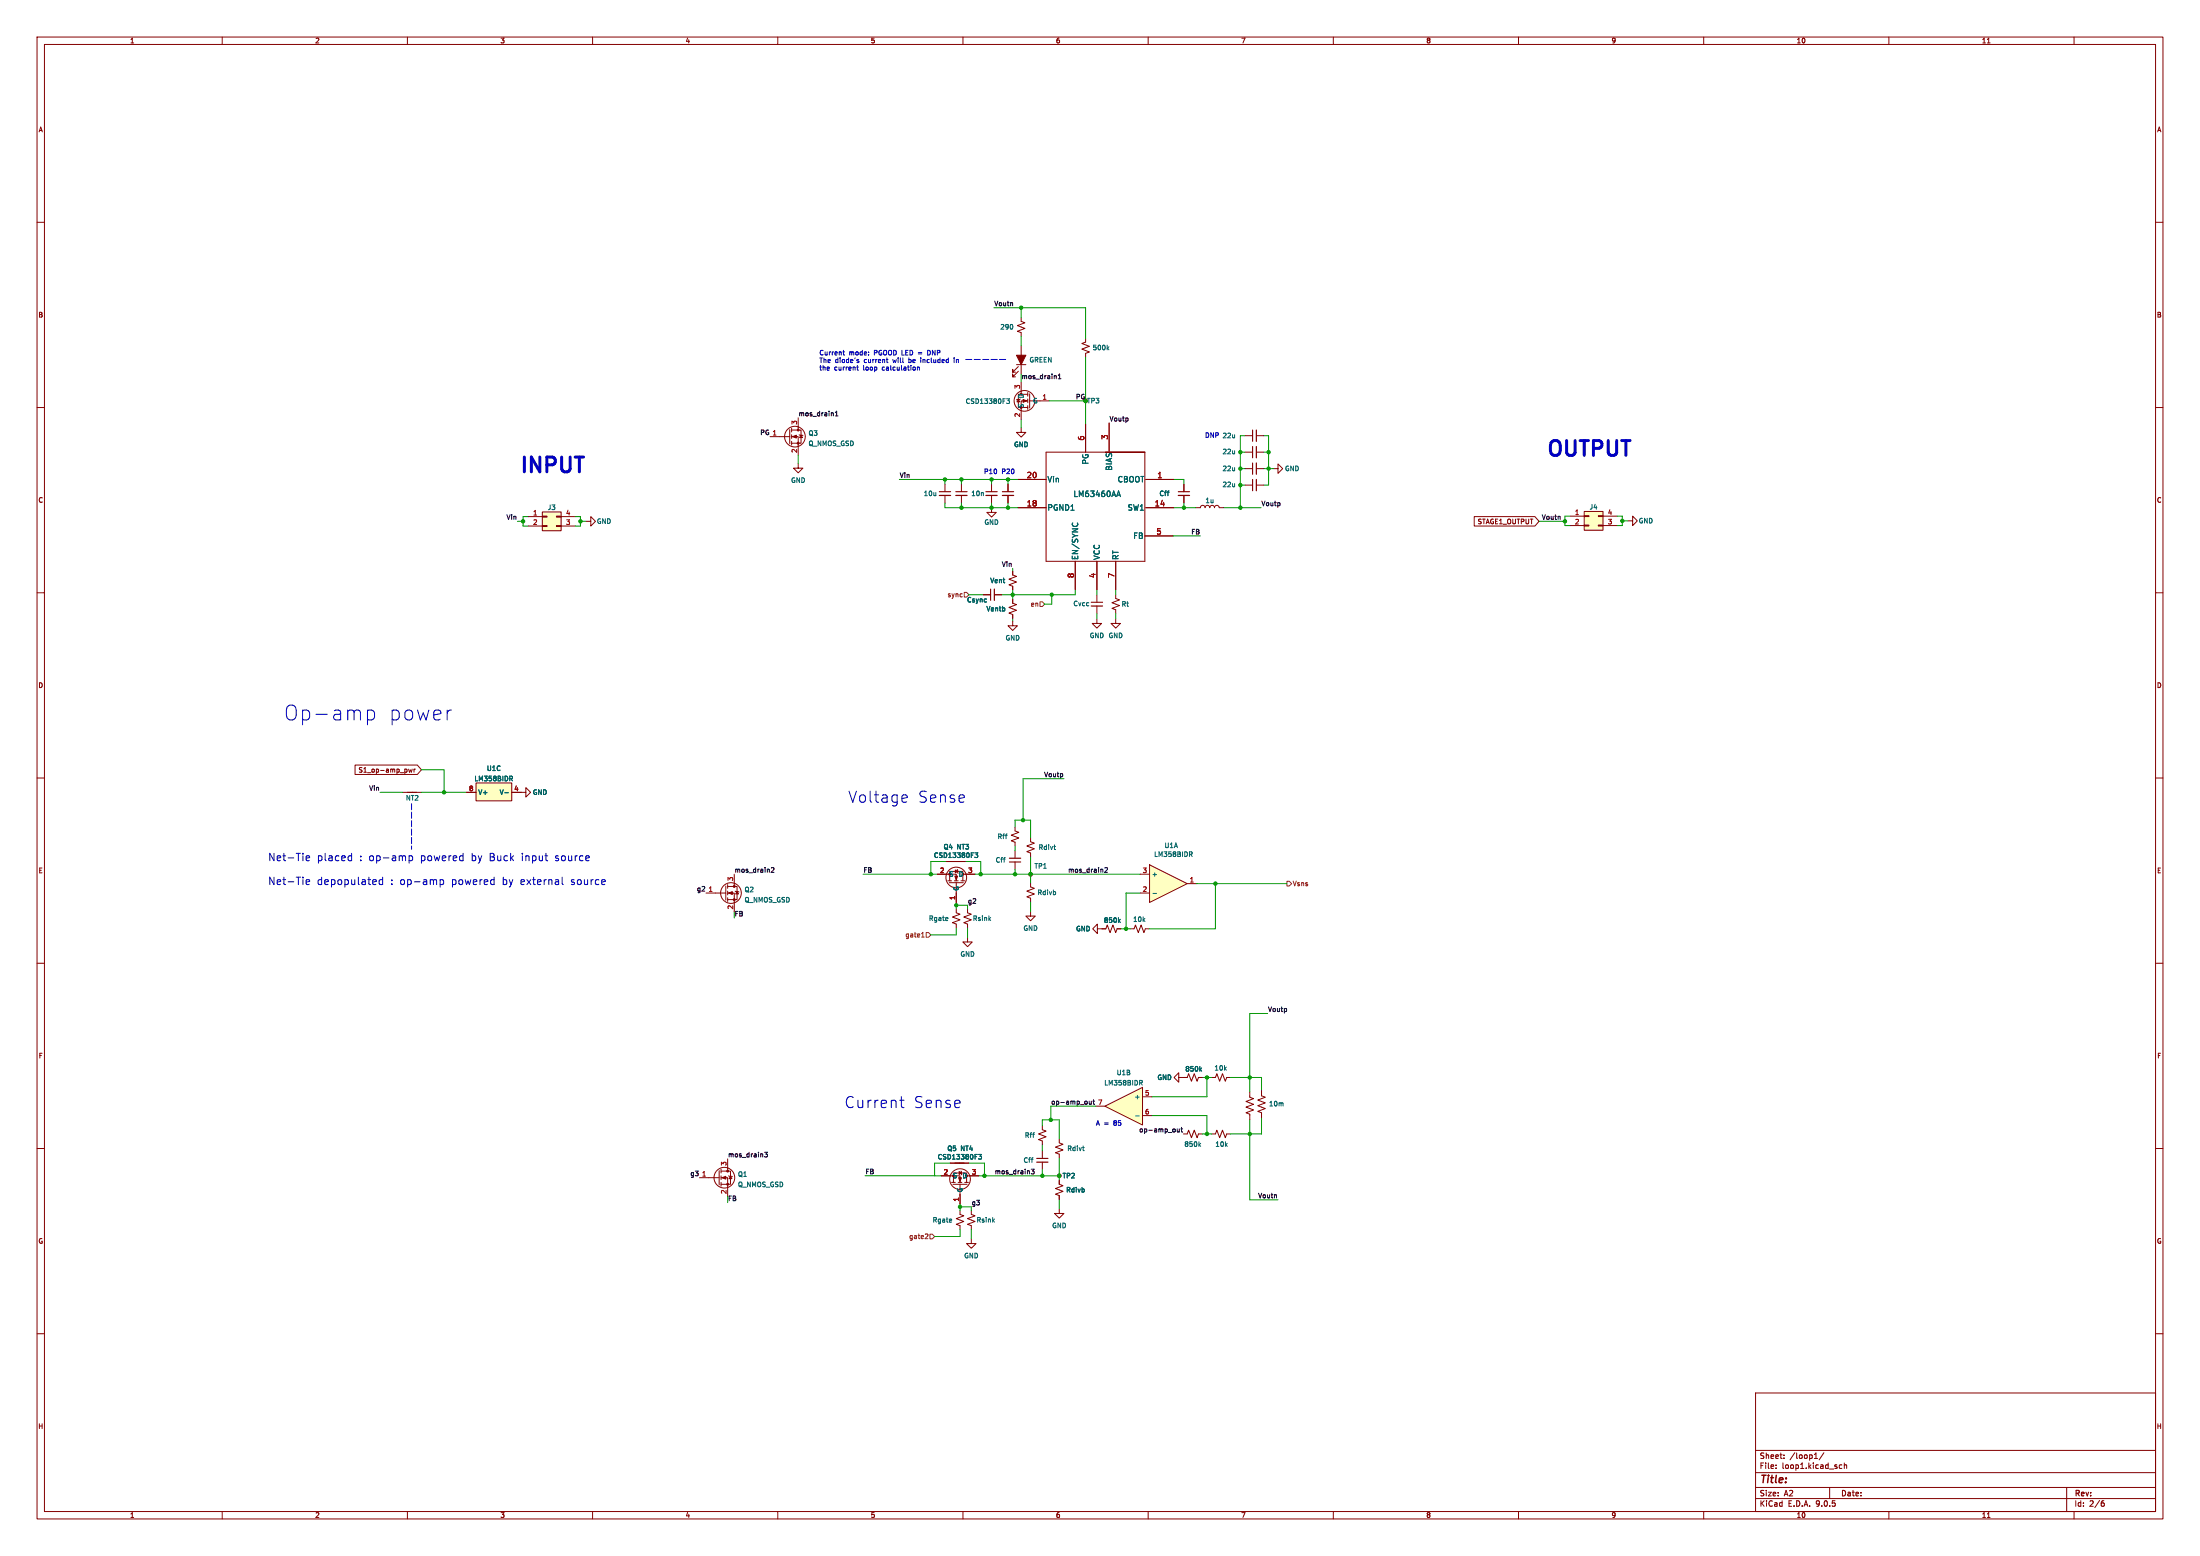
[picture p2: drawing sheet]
<svg xmlns="http://www.w3.org/2000/svg" width="594mm" height="420mm" viewBox="0 0 594 420" stroke-linecap="round" stroke-linejoin="round" font-family="sans-serif">
<g fill="none" stroke="#840000" stroke-width=".27">
<path d="M10 10h574v400h-574zM12 12h570v396h-570zM60 10v2M110 10v2M160 10v2M210 10v2M260 10v2M310 10v2M360 10v2M410 10v2M460 10v2M510 10v2"/>
<path d="M536.6 11.6h.7M560 10v2M10 60h2M582 60h2M10 110h2M582 110h2M273.4 154.2v1l1 .4-2 .7 2 .8-2 .8 1 .3v1.1M10 160h2M273.4 161.8v1l1 .4-2 .8 2 .7-2 .8 1 .4v1M582 160h2M10 210h2M582 210h2"/>
<path d="M10 260h2M582 260h2M319.5 290.8h1l.4-1 .8 2 .8-2 .7 2 .4-1h1M10 310h2M281.4 303.9v1l1 .4-2 .8 2 .7-2 .8 1 .4v1M582 310h2M10 360h2M474 376h108v32h-108zM582 360h2M474 397.5h108M474 391.5h108M479.5 396.2v.2"/>
<path d="M479.5 395.4v.2M481.7 393.5v.2M481.7 392.7v.2M489.9 393.7h.8M490.2 392.4l.1-.2v1.5M492.5 392.1l-1.3 1.9M496.6 396.1l.3 .3 .4-.1M497.3 395.4h-.4l-.3 .3M498 395.5l.5-.1 .1 1M498 394.9v1.5M60 408v2M110 408v2"/>
<path d="M160 408v2M210 408v2M260 408v2M310 408v2M360 408v2M410 408v2M460 408v2M474 404.5h108M474 401.5h108M494 401.5v3M510 408v2M536.6 409.6h.7"/>
<path d="M558 401.5v6.5M560 408v2M567.6 405.6l.6 .3-.1 .5-.5 .2M568 405.1h-.4"/>
</g>
<path d="M324.1 288.6l.3 .5M324.4 288.3l-.4 .5" fill="none" stroke="#006464" stroke-width=".27"/>
<path d="M128.5 211.3h9.7v4.9h-9.7z" fill="#ffffc2"/>
<g fill="none" stroke="#840000" stroke-width=".27">
<path d="M275 107.8l.3 .7h-.7zM275.5 107.7l-1.1 .3M275.7 103.1v3.3M277.5 106.4h-2.5v3.6h2.5M277.5 108.2h-1.8v5.1M277.5 105.9v1M277.5 107.7v1M277.5 109.5v1M278 106.3v3.8M278 108.2h5.3M439.5 140.6h1.3v1.3l1.3-1.3-1.3-1.3v1.3M126 213.9h2.5"/>
<path d="M128.5 211.3h9.7v4.9h-9.7zM138.2 213.9h2.5M337.4 294.6v1.6l1.1 .3-2.1 .8 2.1 .8-2.1 .7 2.1 .8-2.1 .8 1 .3v1.6M254.1 317.4h5.1v1.8M256.9 319.2h1M257.3 319.7h3.8M257.4 319.2v-2.6h3.6v2.6M258.7 319.2h1M259 316.2l.6 .4-.6 .4zM259.2 319.7v5.3M259.5 316.1l.2 1M260.5 319.2h1"/>
<path d="M261 317.4h3.3"/>
<circle cx="276.6" cy="108.2" r="2.79"/>
<circle cx="259.2" cy="318.3" r="2.79"/>
</g>
<path d="M271.8 107.6h.8l-.5 .5 .4 .1v.6l-.7 .1M136.3 214h1M137.9 210.2l.5 .6M138.1 209.5l.3 .2-.3 .5M264.2 311.6h.8l-.4 .5 .4 .1v.6h-.7" fill="none" stroke="#006464" stroke-width=".27"/>
<g fill="#840000" stroke="#840000" stroke-width=".27">
<path d="M258.8 317.9h.8l-.4 1z"/>
<path d="M276.2 107.8l1 .4-1 .4z"/>
</g>
<path d="M146.4 138.2h5.1v5.1h-5.1z" fill="#ffffc2"/>
<g fill="none" stroke="#840000" stroke-width=".27">
<path d="M274.4 98.4h2.6M275 98.9l-1.6 1.6v-.8v.8h.8M275.7 93.3v7.7M293.1 91.3v1l-1 .4 2 .8-2 .7 2 .8-1 .4v1M207.9 117.9h5.3M213.2 116v3.8M213.7 116.1h2.6v3.5h-2.6M213.7 117.9h1.8v5M213.7 115.6v1M213.7 117.3v1.1M213.7 119.1v1M215.5 112.8v3.3"/>
<path d="M215.8 117.3l1 .3M216.3 117.5l.4 .6h-.8zM275 100.2l-1.6 1.5v-.7v.7h.8M275.7 115.4v1.3h1.3l-1.3 1.3-1.3-1.3h1.3M293.1 114.4v7.6M299.5 114.2v7.6M142.6 139.4h3.8M146.4 138.2h5.1v5.1h-5.1zM146.4 139.3h1.3v.3h-1.3zM150.2 139.3h1.3v.3h-1.3zM151.5 139.4h3.8M215.5 125.1v1.3h-1.3l1.3 1.2 1.3-1.2h-1.3"/>
<path d="M272.2 130.7v2M272.2 133.7v2.1M274.8 129.4h7.6M274.8 137h7.6M298.4 122h10.7h-26.7v29.5h26.7v-29.5M309.4 129.4h7.6M309.4 137h7.6M142.6 142h3.8M146.4 141.9h1.3v.2h-1.3zM150.2 141.9h1.3v.2h-1.3zM151.5 142h3.8M158.2 140.7h1.3v1.3l1.3-1.3-1.3-1.3v1.3"/>
<path d="M290.3 151.5v7.6M296.2 151.5v7.6M301.2 151.5v7.6M309.1 144.7h7.6M273.4 167.6v1.3h1.3l-1.3 1.3-1.2-1.3h1.2M296.2 167v1.3h1.2l-1.2 1.2-1.3-1.2h1.3M296.2 160.5v2.1M296.2 163.6v2M301.2 160.5v1l1.1 .4-2.1 .8 2.1 .7-2.1 .8 1 .4v1M301.2 167v1.3h1.3l-1.3 1.2-1.2-1.2h1.2M108.7 213.9h5.1M140.7 213.9h1.3v-1.3l1.3 1.3-1.3 1.2v-1.2"/>
<path d="M253.1 236h5.1v1.7M255.5 232.5h5.1M255.9 237.7h1M256.3 238.3h3.8M256.4 237.7v-2.5h3.6v2.5M257.7 237.7h1M257.9 234.8l.7 .4-.7 .4zM258.2 238.3v5.3M258.4 234.7l.3 1M259.5 237.7h1M260 236h3.3M274.1 223.3v1l1 .4-2.1 .7 2.1 .8-2.1 .7 1.1 .4v1"/>
<path d="M274.1 229.6v2M274.1 232.7v2M278.3 226.2v1l1 .4-2.1 .7 2.1 .8-2.1 .8 1.1 .4v1M278.3 236h.1M278.3 238.4v1l1 .4-2.1 .7 2.1 .8-2.1 .8 1.1 .3v1.1M258.2 245.4v1l1 .4-2 .7 2 .8-2 .7 1 .4v1M278.3 246v1.3h-1.3l1.3 1.2 1.2-1.2h-1.2M256.5 313.9h5.1M281.4 310.6v2.1M281.4 313.7v2M286 317.4h.1M286 307.5v1l1 .4-2 .7 2 .8-2 .8 1 .3v1"/>
<path d="M319.5 306.1h1l.4-1 .8 2 .8-2 .7 2 .4-1h1M327.2 306.1h1l.3-1 .8 2 .8-2 .7 2 .4-1h1"/>
<circle cx="214.6" cy="117.9" r="2.79"/>
<circle cx="258.2" cy="236.9" r="2.79"/>
<circle cx="278.3" cy="236" r=".51"/>
<circle cx="286" cy="317.4" r=".51"/>
</g>
<g fill="#840000" stroke="#840000" stroke-width=".27">
<path d="M274.4 95.9h2.6l-1.3 2.5z"/>
<path d="M214 117.9l1-.4v.7z"/>
<path d="M257.8 236.5h.8l-.4 1z"/>
<circle cx="215.5" cy="116.1" r=".25"/>
<circle cx="215.5" cy="119.6" r=".25"/>
</g>
<g fill="none" stroke="#006464" stroke-width=".27">
<path d="M299.1 93.9l.3 .5M299.4 93.6l-.5 .5M301.6 133.6h.8M302 132.5l.5 1.5M289.7 141.2l-.2 .3M290.9 141.2l.1 .3M263.2 230.2h.8l-.4 .5 .3 .1v.5l-.6 .1M284.5 228.5h.5M284.9 229.3h.1M292.3 309.7h.5M292.6 310.6h.2M323.8 309l.4 .4"/>
<path d="M324.2 308.6l-.5 .5"/>
</g>
<path d="M270.6 132.7h3.1M294.6 162.6h3.1M272.5 232.7h3.1M279.9 312.7h3.1" fill="none" stroke="#840000" stroke-width=".3"/>
<path d="M270.6 133.7h3.1M294.6 163.6h3.1M272.5 231.6h3.1M279.9 313.7h3.1" fill="none" stroke="#840000" stroke-width=".33"/>
<path d="M310.4 233.4l10.1 5.1-10.1 5.1z" fill="#ffffc2"/>
<g fill="none" stroke="#840000" stroke-width=".27">
<path d="M255.1 130.7v2M255.1 133.7v2.1M343.8 126.5h1.3v-1.3l1.2 1.3-1.2 1.3v-1.3M196 239.1v3.9M196.5 239.3h2.5v3.5h-2.5M196.5 238.8v1M198.2 236v3.3M307.8 236h2.6M310.4 233.4l10.1 5.1-10.1 5.1zM320.5 238.5h2.6M190.6 241h5.4M196.5 241h1.7v5.1"/>
<path d="M196.5 240.5v1.1M196.5 242.3v1M198.5 240.5l1 .3M199 240.7l.4 .6h-.8zM261.2 245.4v1l1.1 .4-2.1 .7 2.1 .8-2.1 .7 1 .4v1M261.2 253v1.3h-1.2l1.2 1.2 1.3-1.2h-1.3M296.3 250.7v-1.3l-1.3 1.3 1.3 1.3v-1.3h2.3l.4-1 .7 2 .8-2 .7 2 .4-1h1M305.2 250.7h1l.4-1 .7 2 .8-2 .8 2 .3-1h1.1M307.8 241h2.6M318.3 290.8v-1.2l-1.3 1.2 1.3 1.3v-1.3h1.2M188.8 317.9h5.4M194.2 316v3.8"/>
<path d="M194.7 316.1h2.5v3.6h-2.5M194.7 317.9h1.8v5.1M194.7 315.6v1M194.7 317.4v1M194.7 319.2v1M196.5 312.8v3.3M196.7 317.4l1 .2M197.2 317.5l.4 .6h-.8zM286 326.3v1.2h-1.3l1.3 1.3 1.3-1.3h-1.3"/>
<circle cx="293.1" cy="108.2" r=".51"/>
<circle cx="197.4" cy="241" r="2.79"/>
<circle cx="195.6" cy="317.9" r="2.79"/>
</g>
<path d="M321.5 230.6l.4 .6M321.6 229.9l.3 .3-.3 .4M302.1 248.5l.4 .5M302.5 248.1l-.5 .5M311.3 241.1h1" fill="none" stroke="#006464" stroke-width=".27"/>
<g fill="#840000" stroke="#840000" stroke-width=".27">
<path d="M196.7 241l1-.3v.7z"/>
<path d="M194.9 317.9l1.1-.4v.8z"/>
<circle cx="198.2" cy="239.3" r=".25"/>
<circle cx="198.2" cy="242.8" r=".25"/>
<circle cx="196.5" cy="316.1" r=".25"/>
<circle cx="196.5" cy="319.7" r=".25"/>
</g>
<path d="M253.6 132.7h3.1" fill="none" stroke="#840000" stroke-width=".3"/>
<path d="M253.6 133.7h3.1" fill="none" stroke="#840000" stroke-width=".33"/>
<path d="M427.7 138h5.1v5.1h-5.1z" fill="#ffffc2"/>
<g fill="none" stroke="#840000" stroke-width=".27">
<path d="M275.7 85.7v1l1 .4-2 .8 2 .7-2 .8 1 .4v1M336.2 122h2M339.2 122h2M423.9 139.3h3.8M427.7 138h5.1v5.1h-5.1zM427.7 139.2h1.3v.2h-1.3zM431.5 139.2h1.3v.2h-1.3zM432.8 139.3h3.8M423.9 141.9h3.8M427.7 141.7h1.3v.3h-1.3zM431.5 141.7h1.3v.3h-1.3zM432.8 141.9h3.8"/>
<path d="M327.2 290.8h1l.3-1 .8 2 .8-2 .7 2 .4-1h1M286 318.6v1.1l1 .3-2 .8 2 .8-2 .7 1 .4v1M259.2 326.8v1l1 .4-2 .7 2 .8-2 .8 1 .3v1.1M262.3 326.8v1l1 .4-2.1 .7 2.1 .8-2.1 .8 1.1 .3v1.1M262.3 334.4v1.3h-1.3l1.3 1.2 1.2-1.2h-1.2"/>
</g>
<path d="M338.2 120.5v3.1" fill="none" stroke="#840000" stroke-width=".3"/>
<path d="M339.2 120.5v3.1" fill="none" stroke="#840000" stroke-width=".33"/>
<path d="M298.3 298.6l10.2-5.1v10.2z" fill="#ffffc2"/>
<g fill="none" stroke="#840000" stroke-width=".27">
<path d="M293.1 114.4v7.6M299.5 114.2v7.6M336.2 117.6h2M339.2 117.6h2M259.6 130.7v2M259.6 133.7v2.1M267.7 137v1.3h1.3l-1.3 1.3-1.3-1.3h1.3M267.7 130.7v2M267.7 133.7v2.1M272.2 130.7v2M272.2 133.7v2.1M274.8 137h7.6"/>
<path d="M274.8 129.4h7.6M309.4 137h7.6M309.4 129.4h7.6M319.7 130.7v2M319.7 133.7v2.1M322.8 137h1.3l.2-.4 .4-.2 .5 .2 .2 .4 .2-.4 .4-.2 .5 .2 .1 .4 .2-.4 .5-.2 .4 .2 .2 .4 .2-.4 .4-.2 .5 .2 .2 .4h1.3M336.2 126.5h2M336.2 130.9h2M339.2 126.5h2M339.2 130.9h2M398 139.4h16.4l1.1 1.3-1.1 1.3h-16.4zM273.4 154.2v1"/>
<path d="M273.4 158.2v1.1M290.3 151.5v7.6M296.2 151.5v7.6M301.2 151.5v7.6M309.1 144.7h7.6M265.4 160.5h2.1M268.5 160.5h2M273.4 161.8v1M273.4 165.9v1M95.9 206.5h16.8l1.1 1.3-1.1 1.2h-16.8zM110.3 207.6l.3 .8 .2-.6 .3 .6 .2-.8M111.8 207.6v.8"/>
<path d="M112.1 207.6l-.3 .2M126 213.9h2.5M138.2 213.9h2.5M253.1 236h2.6M255.5 232.5h5.1M260.7 236h2.6M258.2 241v2.6M297.6 250.7h1M301.6 250.7h1M295.8 298.6h2.5M298.3 298.6l10.2-5.1v10.2zM308.5 296h2.5"/>
<path d="M319.5 290.8h1M323.6 290.8h1M340.6 294.3v1.5l1 .4-2 .7 2 .8-2 .8 2 .7-2 .8 1 .4v1.5M254.1 317.4h2.6M256.5 313.9h5.1M261.7 317.4h2.6M286 317.4h.1M286 318.6v1.1M308.5 301.1h2.5M259.2 322.5v2.5M286 322.7v1"/>
</g>
<g fill="none" stroke="#006464" stroke-width=".27">
<path d="M301.6 133.6h.8M302 132.5l.5 1.5M289.7 141.2l-.2 .3M290.9 141.2l.1 .3M136.3 214h1M137.9 210.2l.5 .6M138.1 209.5l.3 .2-.3 .5M263.2 230.2h.8l-.4 .5 .3 .1v.5l-.6 .1M302.1 248.5l.4 .5M302.5 248.1l-.5 .5M308 292.3l.4 .6M308.2 291.6l.2 .3-.2 .4"/>
<path d="M324.1 288.6l.3 .5M324.4 288.3l-.4 .5M264.2 311.6h.8l-.4 .5 .4 .1v.6h-.7M306.6 301.2h1"/>
</g>
<path d="M338.2 116.1v3M258.1 132.7h3M266.2 132.7h3M318.1 132.7h3.1M338.2 125v3M338.2 129.4v3.1M267.5 159v3.1" fill="none" stroke="#840000" stroke-width=".3"/>
<path d="M339.2 116.1v3M258.1 133.7h3M266.2 133.7h3M318.1 133.7h3.1M339.2 125v3M339.2 129.4v3.1M268.5 159v3.1" fill="none" stroke="#840000" stroke-width=".33"/>
<path d="M260.3 159.9h.7l.6 .6-.6 .7h-.7zM280.8 162.4h.6l.7 .7-.7 .6h-.6zM347.5 237.9h.6l.6 .6-.6 .6h-.6zM248.8 252.9h.7M248.9 252l.3-.3v1.2M250.1 251.7h.6l.6 .6-.6 .7h-.6zM250.3 333.1l.2 .2v.3l-.7 .7h.7M251.1 333.1h.6l.6 .7-.6 .6h-.6z" fill="none" stroke="#725600" stroke-width=".27"/>
<g fill="none" stroke="#0f0f0f" stroke-width=".27">
<path d="M225.5 112.3h.8M225.5 111.4l.4-.4v1.3M285.7 102.2h.8M285.7 101.3l.4-.3v1.2M208.3 234.3l.4-.1 .3 .3-.8 1h.8M298.3 234.3l.5-.1 .2 .3-.8 1h.8M294.1 297.2l.1 .8 .4-.1M294.6 297.2v.9M295.1 297.2h.5M295.2 296.8v1.1l.4 .2M206.4 311h.8l-.4 .5 .4 .1v.6h-.8M278.4 315.6h.8l-.4 .5 .4 .1v.5h-.8"/>
<path d="M317.9 304.7v.8l.5-.1M318.4 304.7v.9M318.8 304.7h.5M319 304.3v1.1l.3 .2"/>
</g>
<path d="M260.7 97h11M111.1 216.9v12.3" fill="none" stroke="#0000c2" stroke-width=".27" stroke-dasharray="1.7 .6"/>
<g fill="none" stroke="#009600" stroke-width=".27">
<path d="M268.4 83.1h24.7v8.2M275.7 83.1v2.6M275.7 90.8v2.5M293.1 96.4v18M275.7 113.3v2.1M283.3 108.2h9.8M336.2 117.6h-1.3v19.4M341.2 117.6h1.3v13.3h-1.3M142.6 139.4h-1.4v2.6h1.4M155.3 139.4h1.4v2.6h-1.4M215.5 122.9v2.2M242.8 129.4h32"/>
<path d="M255.1 129.4v1.3M255.1 135.8v1.2h19.7M259.6 129.4v1.3M259.6 135.8v1.2M267.7 129.4v1.3M267.7 135.8v1.2M272.2 129.4v1.3M272.2 135.8v1.2M317 129.4h2.7v1.3M317 137h5.8M319.7 135.8v1.2M330.5 137h10"/>
<path d="M334.9 126.5h1.3M334.9 122h1.3M334.9 130.9h1.3M341.2 126.5h2.6M341.2 122h1.3M423.9 139.3h-1.4v2.6h1.4M436.6 139.3h1.4v2.6h-1.4M139.7 140.7h1.5M156.7 140.7h1.5M273.4 153.4v.8M273.4 159.3v2.5M290.3 159.1v1.4h-19.8"/>
<path d="M296.2 159.1v1.4M301.2 159.1v1.4M316.7 144.7h7.4M415.5 140.7h7M438 140.6h1.5M261.6 160.5h3.8M273.4 166.9v.7M284 160.5v2.6h-1.9M296.2 165.6v1.4M301.2 165.6v1.4M102.6 213.9h6.1M113.8 213.9h12.2"/>
<path d="M113.8 207.8h6.1v6.1M287.3 210.2h-11.1v11.2M233 236h20.1M255.5 232.5h-4.2v3.5M260.6 232.5h4.2v3.5M263.3 236h44.5M274.1 223.3v-1.9h4.2v4.8M274.1 228.3v1.3M274.1 234.7v1.3M278.3 231.3v7.1M323.1 238.5h24.4M328.2 238.5v12.2h-17.9"/>
<path d="M258.2 244.3h3v1.1M258.2 250.4v1.9h-6.9M258.2 243.6v1.8M261.2 250.4v2.6M278.3 243.5v2.5M302.6 250.7h2.6M307.8 241h-3.8v9.7M342.3 273.6h-4.9v21M295.8 298.6h-12.1v3.7M324.6 290.8h2.6M325.9 290.8v5.2h-14.9M332.2 290.8h8.4v3.5"/>
<path d="M233.6 317.3h18.8M256.5 313.9h-4.2v3.5h1.8M261.6 313.9h4.2v3.5M264.3 317.4h21.7M281.4 303.9v-1.6h4.6v5.2M281.4 309v1.6M281.4 315.7v1.7M286 312.5v6.1M311 301.1h14.9v5M324.6 306.1h2.6M337.4 302.3v21.6h7.7M340.6 301.9v4.2h-8.4"/>
<path d="M259.2 331.9v1.9h-6.9M259.2 325v1.8M259.2 325.8h3.1v1M262.3 331.9v2.5M286 323.7v2.6"/>
</g>
<g fill="none" stroke="#0000c2" stroke-width=".27">
<path d="M227.6 95h.4M227.7 94.6v1l.3 .2M231.3 99.1h.5M231.5 98.6v1.1l.3 .2M231.5 97.4l.4 .3-.4 .2M231.5 97l.4 .1M239.3 97h.5M239.5 97.7l.3 .2M247.7 99.1v.8M247.8 99.1h.4v.8M247.8 99.1l-.1 .1M248.6 96.6v.1"/>
<path d="M248.6 97v.9M250.8 94.6h-.3v1.2h.3M257.6 96.6v.1M257.6 97v.9M99.2 191.7v4M99.2 191.8l1.2-.1 .7 .7v1.2l-.4 .5-.3 .2-1.2-.2M121.5 191.7h.4M244 214.5l.8 .2 .2 .6-1.5 .2M244.8 216.4l-.8 .1M82.6 231.7l1-.2-.1-.4-.6-.1-.3 .3 .1 .9h.8M82.6 238.1l1-.2-.1-.4-.6-.1-.3 .3 .1 1h.8M94.4 231l.5 .1"/>
<path d="M94.9 232.2l-.5 .1M94.9 230.3v2M103.3 237.5l-.6-.1-.3 .4 .2 .9h.7M103.3 236.8v2M110.5 231.1l.5-.1 .4 .4-.2 .8h-.7M110.5 231v2M118.8 237.5l.6-.1 .4 .4-.2 .9h-.8M118.8 237.4v2M124.8 231l.2 .1M125 230.3v2M125 232.2l-.2 .1M133.2 237.4l.2 .1"/>
<path d="M133.4 236.8v2M133.4 238.7l-.2 .1M147.1 231h.8M147.7 232.3h.2M151.8 236.8v1.7l.3 .3M163.3 237.5l.1 .4-.9 .2M242.9 297h1.2M243.4 296v2.5l.1 .3 .6 .2"/>
</g>
<g fill="#009600" stroke="#009600" stroke-width=".27">
<circle cx="156.7" cy="140.7" r=".46"/>
<circle cx="141.2" cy="140.7" r=".46"/>
<circle cx="119.9" cy="213.9" r=".46"/>
<circle cx="283.7" cy="302.3" r=".46"/>
<circle cx="267.7" cy="129.4" r=".46"/>
<circle cx="259.6" cy="137" r=".46"/>
<circle cx="267.7" cy="137" r=".46"/>
<circle cx="259.6" cy="129.4" r=".46"/>
<circle cx="275.7" cy="83.1" r=".46"/>
<circle cx="272.2" cy="129.4" r=".46"/>
<circle cx="293.1" cy="108.2" r=".46"/>
<circle cx="264.8" cy="236" r=".46"/>
<circle cx="255.1" cy="129.4" r=".46"/>
<circle cx="251.3" cy="236" r=".46"/>
<circle cx="265.8" cy="317.4" r=".46"/>
<circle cx="259.2" cy="325.8" r=".46"/>
<circle cx="286" cy="317.4" r=".46"/>
<circle cx="281.4" cy="317.4" r=".46"/>
<circle cx="325.9" cy="306.1" r=".46"/>
<circle cx="337.4" cy="290.8" r=".46"/>
<circle cx="337.4" cy="306.1" r=".46"/>
<circle cx="334.9" cy="126.5" r=".46"/>
<circle cx="334.9" cy="130.9" r=".46"/>
<circle cx="334.9" cy="137" r=".46"/>
<circle cx="334.9" cy="122" r=".46"/>
<circle cx="319.7" cy="137" r=".46"/>
<circle cx="272.2" cy="137" r=".46"/>
<circle cx="284" cy="160.5" r=".46"/>
<circle cx="276.2" cy="221.4" r=".46"/>
<circle cx="273.4" cy="160.5" r=".46"/>
<circle cx="325.9" cy="290.8" r=".46"/>
<circle cx="274.1" cy="236" r=".46"/>
<circle cx="278.3" cy="236" r=".46"/>
<circle cx="304" cy="250.7" r=".46"/>
<circle cx="258.2" cy="244.3" r=".46"/>
<circle cx="328.2" cy="238.5" r=".46"/>
<circle cx="342.5" cy="126.5" r=".46"/>
<circle cx="342.5" cy="122" r=".46"/>
<circle cx="422.5" cy="140.7" r=".46"/>
<circle cx="438" cy="140.6" r=".46"/>
</g>
<g font-size="5.6" fill="#0000c2">
<text x="417.3" y="123.4">OUTPUT</text>
<text x="140.1" y="127.9">INPUT</text>
<text x="76.5" y="194.8">Op-amp</text>
<text x="104.5" y="194.8">power</text>
</g>
<g font-size="4.2" fill="#0000c2">
<text x="228.9" y="216.9">Voltage</text>
<text x="247.6" y="216.9">Sense</text>
<text x="227.8" y="299.3">Current</text>
<text x="246.4" y="299.3">Sense</text>
</g>
<g font-size="2.8" fill="#0000c2">
<text x="72.3" y="232.6">Net-Tie</text>
<text x="85.5" y="232.6">placed</text>
<text x="96.9" y="232.6">: op-amp</text>
<text x="113.4" y="232.6">powered</text>
<text x="127.2" y="232.6">by</text>
<text x="132.1" y="232.6">Buck</text>
<text x="140.9" y="232.6">input</text>
<text x="150" y="232.6">source</text>
<text x="72.3" y="239">Net-Tie</text>
<text x="85.5" y="239">depopulated</text>
<text x="105.3" y="239">: op-amp</text>
<text x="121.8" y="239">powered</text>
<text x="135.6" y="239">by</text>
<text x="140.5" y="239">external</text>
<text x="154.2" y="239">source</text>
</g>
<text font-size="2.8" fill="#840000" x="475" y="400.9">Title:</text>
<g font-size="2.1" fill="#a90000">
<text x="292.9" y="119" transform="rotate(-90 292.9 119)">6</text>
<text x="299.2" y="118.8" transform="rotate(-90 299.2 118.8)">3</text>
<text x="277.1" y="129.2">20</text>
<text x="312.4" y="129.2">1</text>
<text x="277.1" y="136.8">18</text>
<text x="311.7" y="136.8">14</text>
<text x="312.1" y="144.4">5</text>
<text x="290.1" y="156.1" transform="rotate(-90 290.1 156.1)">8</text>
<text x="295.9" y="156.1" transform="rotate(-90 295.9 156.1)">4</text>
<text x="301" y="156.1" transform="rotate(-90 301 156.1)">7</text>
</g>
<g font-size="2.1" fill="#006464">
<text x="294.1" y="125.5" transform="rotate(-90 294.1 125.5)">PG</text>
<text x="282.7" y="130.4">Vin</text>
<text x="300.4" y="127.1" transform="rotate(-90 300.4 127.1)">BIAS</text>
<text x="301.7" y="130.4">CBOOT</text>
<text x="289.7" y="134.3">LM63460AA</text>
<text x="282.7" y="138">PGND1</text>
<text x="304.4" y="138">SW1</text>
<text x="305.9" y="145.6">FB</text>
<text x="291.3" y="151.3" transform="rotate(-90 291.3 151.3)">EN/SYNC</text>
<text x="297.1" y="151.3" transform="rotate(-90 297.1 151.3)">VCC</text>
<text x="302.2" y="151.3" transform="rotate(-90 302.2 151.3)">RT</text>
</g>
<g font-size="2.1" fill="#840000">
<text x="475" y="394">Sheet:</text>
<text x="483.2" y="394">/loop1/</text>
<text x="475" y="396.7">File:</text>
<text x="481.1" y="396.7">loop1.kicad_sch</text>
<text x="475" y="406.9">KiCad</text>
<text x="475" y="404.1">Size:</text>
<text x="481.7" y="404.1">A2</text>
<text x="482.7" y="406.9">E.D.A.</text>
<text x="490.3" y="406.9">9.0.5</text>
<text x="497" y="404.1">Date:</text>
<text x="560" y="404.3">Rev:</text>
<text x="560" y="406.9">Id:</text>
<text x="564.1" y="406.9">2/6</text>
</g>
<g font-size="1.8" fill="#840000">
<text x="35" y="11.9">1</text>
<text x="85" y="11.9">2</text>
<text x="135" y="11.9">3</text>
<text x="185" y="11.9">4</text>
<text x="235" y="11.9">5</text>
<text x="285" y="11.9">6</text>
<text x="335" y="11.9">7</text>
<text x="385" y="11.9">8</text>
<text x="435" y="11.9">9</text>
<text x="485" y="11.9">10</text>
<text x="535" y="11.9">11</text>
<text x="10.3" y="35.9">A</text>
<text x="582.3" y="35.9">A</text>
<text x="10.3" y="85.9">B</text>
<text x="582.3" y="85.9">B</text>
<text x="10.3" y="135.9">C</text>
<text x="582.3" y="135.9">C</text>
<text x="398.9" y="141.7">STAGE1_OUTPUT</text>
<text x="10.3" y="185.9">D</text>
<text x="582.3" y="185.9">D</text>
<text x="96.7" y="208.7">S1_op-amp_pwr</text>
<text x="10.3" y="235.9">E</text>
<text x="582.3" y="235.9">E</text>
<text x="10.3" y="285.9">F</text>
<text x="582.3" y="285.9">F</text>
<text x="10.3" y="335.9">G</text>
<text x="582.3" y="335.9">G</text>
<text x="10.2" y="385.9">H</text>
<text x="582.2" y="385.9">H</text>
<text x="35" y="409.9">1</text>
<text x="85" y="409.9">2</text>
<text x="135" y="409.9">3</text>
<text x="185" y="409.9">4</text>
<text x="235" y="409.9">5</text>
<text x="285" y="409.9">6</text>
<text x="335" y="409.9">7</text>
<text x="385" y="409.9">8</text>
<text x="435" y="409.9">9</text>
<text x="485" y="409.9">10</text>
<text x="535" y="409.9">11</text>
</g>
<g font-size="1.8" fill="#0f0f0f">
<text x="268.4" y="82.7">Voutn</text>
<text x="290.4" y="107.9">PG</text>
<text x="215.5" y="112.4">mos_drain1</text>
<text x="299.5" y="113.8">Voutp</text>
<text x="205.2" y="117.5">PG 1</text>
<text x="242.8" y="129.1">Vin</text>
<text x="340.5" y="136.7">Voutp</text>
<text x="136.7" y="140.4">Vin</text>
<text x="416.2" y="140.4">Voutn</text>
<text x="321.5" y="144.3">FB</text>
<text x="270.4" y="153.1">Vin</text>
<text x="281.8" y="209.8">Voutp</text>
<text x="99.6" y="213.5">Vin</text>
<text x="198.2" y="235.6">mos_drain2</text>
<text x="233" y="235.6">FB</text>
<text x="288.3" y="235.6">mos_drain2</text>
<text x="188.1" y="240.7">g2</text>
<text x="261.2" y="244">g2</text>
<text x="342.3" y="273.2">Voutp</text>
<text x="283.7" y="298.2">op-amp_out</text>
<text x="307.5" y="305.7">op-amp_out</text>
<text x="186.3" y="317.5">g3</text>
<text x="196.5" y="312.5">mos_drain3</text>
<text x="233.6" y="317">FB</text>
<text x="268.5" y="317">mos_drain3</text>
<text x="339.6" y="323.5">Voutn</text>
<text x="262.3" y="325.4">g3</text>
</g>
<g font-size="1.8" fill="#006464">
<text x="270" y="89.1">290</text>
<text x="294.9" y="94.7">500k</text>
<text x="277.8" y="98">GREEN</text>
<text x="276.6" y="107.6" transform="rotate(-90 276.6 107.6)">D</text>
<text x="260.6" y="109.2">CSD13380F3</text>
<text x="276.6" y="110.2" transform="rotate(-90 276.6 110.2)">S</text>
<text x="278.8" y="109.1">G</text>
<text x="293.4" y="109.1">TP3</text>
<text x="218.2" y="117.8">Q3</text>
<text x="218.2" y="120.6">Q_NMOS_GSD</text>
<text x="273.7" y="120.9">GND</text>
<text x="330" y="122.8">22u</text>
<text x="213.5" y="130.5">GND</text>
<text x="330" y="127.4">22u</text>
<text x="330" y="131.7">22u</text>
<text x="346.8" y="127.4">GND</text>
<text x="147.8" y="137.8">J3</text>
<text x="249.3" y="134.1">10u</text>
<text x="262.1" y="134.1">10n</text>
<text x="312.9" y="134.1">Cff</text>
<text x="325.4" y="136">1u</text>
<text x="429.1" y="137.7">J4</text>
<text x="161" y="141.6">GND</text>
<text x="265.7" y="141.8">GND</text>
<text x="442.4" y="141.5">GND</text>
<text x="267.3" y="157.6">Vent</text>
<text x="261" y="162.8">Csync</text>
<text x="266.2" y="165.2">Ventb</text>
<text x="289.7" y="163.8">Cvcc</text>
<text x="302.7" y="163.9">Rt</text>
<text x="271.4" y="173.1">GND</text>
<text x="294.1" y="172.4">GND GND</text>
<text x="131.3" y="208.3">U1C</text>
<text x="128" y="211.1">LM358BIDR</text>
<text x="129" y="214.7">V+</text>
<text x="134.8" y="214.7">V-</text>
<text x="143.8" y="214.7">GND</text>
<text x="109.5" y="216.3">NT2</text>
<text x="269.2" y="226.7">Rff</text>
<text x="252" y="231.7">CSD13380F3</text>
<text x="254.7" y="229.5">Q4 NT3</text>
<text x="268.7" y="233">Cff</text>
<text x="280.3" y="229.6">Rdivt</text>
<text x="311.5" y="231.5">LM358BIDR</text>
<text x="314.3" y="229.1">U1A</text>
<text x="256.2" y="236.8">S</text>
<text x="258.7" y="236.8">D</text>
<text x="279.2" y="234.6">TP1</text>
<text x="310.9" y="236.8">+</text>
<text x="200.9" y="243.8">Q_NMOS_GSD</text>
<text x="200.9" y="241">Q2</text>
<text x="259.1" y="240.5" transform="rotate(-90 259.1 240.5)">G</text>
<text x="280" y="241.8">Rdivb</text>
<text x="250.7" y="248.8">Rgate</text>
<text x="262.6" y="248.8">Rsink</text>
<text x="276.2" y="251.4">GND</text>
<text x="290.4" y="251.6">GND</text>
<text x="298" y="249.3">850k</text>
<text x="305.8" y="249">10k</text>
<text x="259.2" y="258.4">GND</text>
<text x="298" y="293.2">LM358BIDR</text>
<text x="301.4" y="290.4">U1B</text>
<text x="312.4" y="291.7">GND</text>
<text x="319.9" y="289.4">850k</text>
<text x="327.8" y="289.2">10k</text>
<text x="306.2" y="296.9">+</text>
<text x="342.5" y="298.8">10m</text>
<text x="255.7" y="310.9">Q5 NT4</text>
<text x="276.6" y="307.3">Rff</text>
<text x="288.1" y="310.9">Rdivt</text>
<text x="319.7" y="309.7">850k</text>
<text x="328.1" y="309.7">10k</text>
<text x="199.1" y="317.8">Q1</text>
<text x="253.1" y="313.2">CSD13380F3</text>
<text x="276.2" y="314">Cff</text>
<text x="199.1" y="320.6">Q_NMOS_GSD</text>
<text x="257.2" y="318.2">S</text>
<text x="259.8" y="318.2">D</text>
<text x="260.1" y="321.9" transform="rotate(-90 260.1 321.9)">G</text>
<text x="286.8" y="318.2">TP2</text>
<text x="287.8" y="322">Rdivb</text>
<text x="251.7" y="330.2">Rgate</text>
<text x="263.6" y="330.2">Rsink</text>
<text x="284" y="331.7">GND</text>
<text x="260.2" y="339.8">GND</text>
</g>
<g font-size="1.8" fill="#0000c2">
<text x="221.1" y="96">Current</text>
<text x="229.2" y="96">mode:</text>
<text x="236.1" y="96">PGOOD LED =</text>
<text x="251.1" y="96">DNP</text>
<text x="221.1" y="98">The</text>
<text x="221.1" y="100.1">the</text>
<text x="225.2" y="100.1">current</text>
<text x="225.5" y="98">diode's</text>
<text x="233.2" y="100.1">loop</text>
<text x="233.4" y="98">current</text>
<text x="238.5" y="100.1">calculation</text>
<text x="241.4" y="98">will</text>
<text x="245.8" y="98">be</text>
<text x="249.2" y="98">included</text>
<text x="258.4" y="98">in</text>
<text x="325.2" y="118.2">DNP 22u</text>
<text x="265.6" y="128">P10</text>
<text x="270.3" y="128">P20</text>
<text x="295.8" y="303.9">A =</text>
<text x="300.8" y="303.9">85</text>
</g>
<g font-size="1.8" fill="#a90000">
<text x="275.5" y="105.1" transform="rotate(-90 275.5 105.1)">3</text>
<text x="281.4" y="108">1</text>
<text x="275.5" y="112.7" transform="rotate(-90 275.5 112.7)">2</text>
<text x="215.3" y="114.8" transform="rotate(-90 215.3 114.8)">3</text>
<text x="215.3" y="122.4" transform="rotate(-90 215.3 122.4)">2</text>
<text x="143.8" y="139.2">1</text>
<text x="143.8" y="141.7">2</text>
<text x="152.7" y="139.2">4</text>
<text x="152.7" y="141.7">3</text>
<text x="425.1" y="139.1">1</text>
<text x="425.1" y="141.6">2</text>
<text x="434" y="139.1">4</text>
<text x="434" y="141.6">3</text>
<text x="126.5" y="213.6">8</text>
<text x="138.7" y="213.6">4</text>
<text x="198" y="237.9" transform="rotate(-90 198 237.9)">3</text>
<text x="253.7" y="235.7">2</text>
<text x="261.3" y="235.7">3</text>
<text x="308.4" y="235.7">3</text>
<text x="321.1" y="238.3">1</text>
<text x="191.2" y="240.8">1</text>
<text x="198" y="245.6" transform="rotate(-90 198 245.6)">2</text>
<text x="257.9" y="243" transform="rotate(-90 257.9 243)">1</text>
<text x="308.4" y="240.8">2</text>
<text x="296.3" y="298.3">7</text>
<text x="309" y="295.8">5</text>
<text x="309" y="300.9">6</text>
<text x="189.4" y="317.6">1</text>
<text x="196.2" y="314.8" transform="rotate(-90 196.2 314.8)">3</text>
<text x="254.7" y="317.1">2</text>
<text x="262.3" y="317.1">3</text>
<text x="196.2" y="322.4" transform="rotate(-90 196.2 322.4)">2</text>
<text x="259" y="324.4" transform="rotate(-90 259 324.4)">1</text>
</g>
<g font-size="1.8" fill="#009600">
<text x="275.7" y="102.4">mos_drain1</text>
<text x="198.2" y="247.4">FB</text>
<text x="196.5" y="324.3">FB</text>
</g>
<g font-size="1.8" fill="#725600">
<text x="255.7" y="161.4">sync</text>
<text x="278.2" y="163.9">en</text>
<text x="348.9" y="239.4">Vsns</text>
<text x="244.3" y="253.2">gate1</text>
<text x="245.4" y="334.6">gate2</text>
</g>
</svg>
